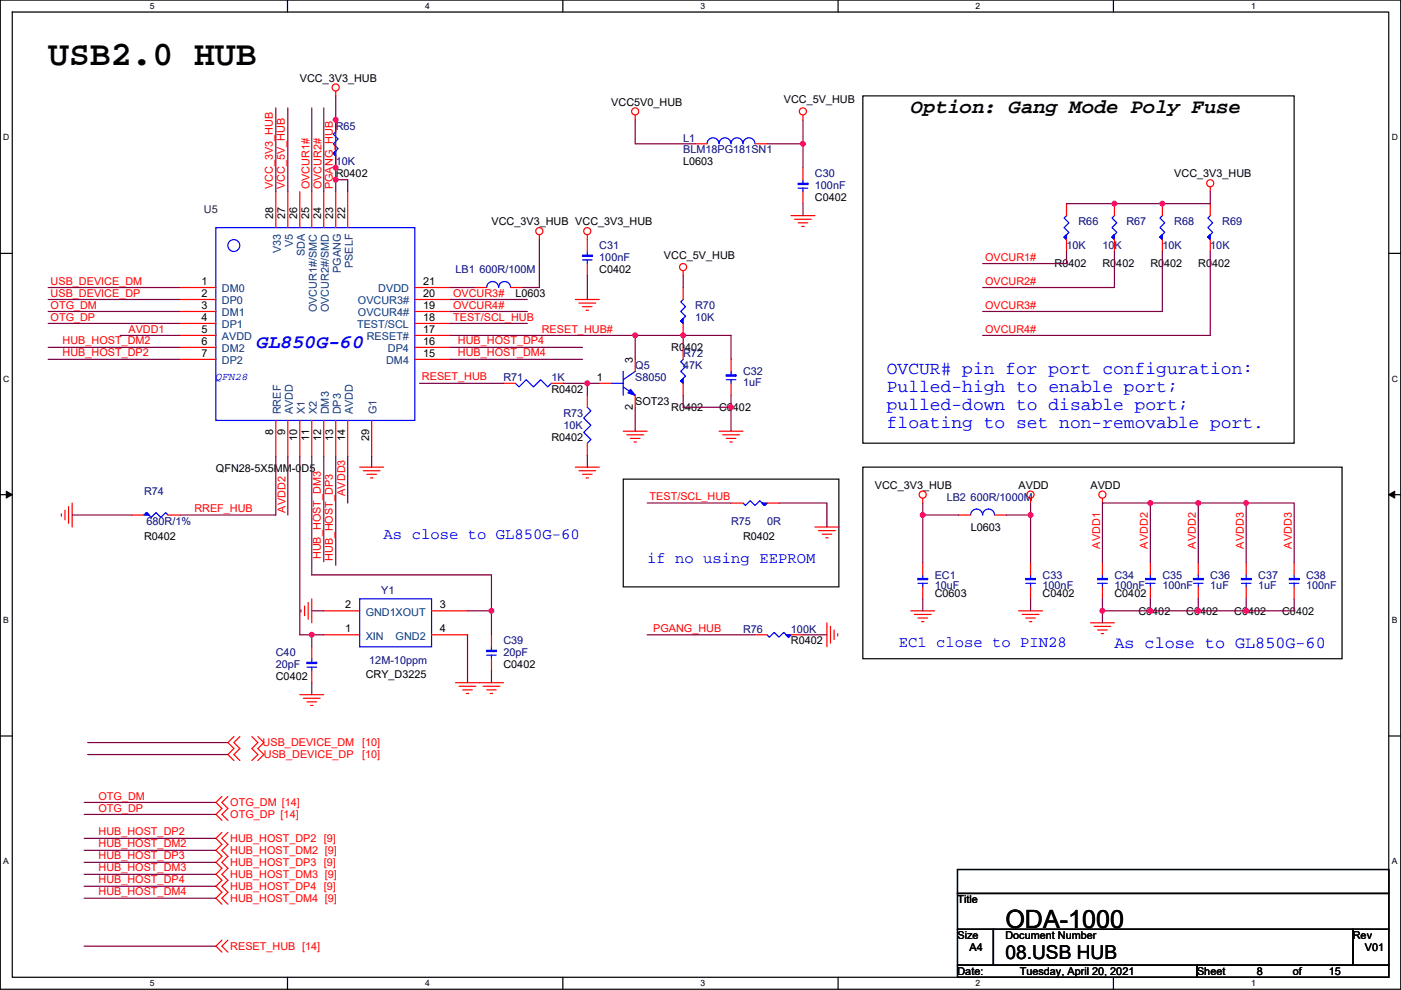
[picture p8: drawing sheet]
<svg xmlns="http://www.w3.org/2000/svg" width="297mm" height="210mm" viewBox="0 0 297 210" stroke-linecap="round" stroke-linejoin="round" font-family="sans-serif">
<path d="M.1 0h296.9v209.8h-296.9zM2.6 2.6h291.8v204.7h-291.8z" fill="none" stroke="#000" stroke-width=".25"/>
<g fill="#fff">
<path d="M31.8 .3h1v2h-1z"/>
<path d="M31.8 207.5h1v2.1h-1z"/>
</g>
<path d="M61 0v2.6M61 207.3v2.5" fill="none" stroke="#000" stroke-width=".25"/>
<g fill="#fff">
<path d="M90.1 .3h1v2h-1z"/>
<path d="M90.1 207.5h1v2.1h-1z"/>
</g>
<path d="M119.3 0v2.6M119.3 207.3v2.5" fill="none" stroke="#000" stroke-width=".25"/>
<g fill="#fff">
<path d="M148.5 .3h1v2h-1z"/>
<path d="M148.5 207.5h1v2.1h-1z"/>
</g>
<path d="M177.7 0v2.6M177.7 207.3v2.5" fill="none" stroke="#000" stroke-width=".25"/>
<g fill="#fff">
<path d="M206.9 .3h1v2h-1z"/>
<path d="M206.9 207.5h1v2.1h-1z"/>
</g>
<path d="M236.1 0v2.6M236.1 207.3v2.5" fill="none" stroke="#000" stroke-width=".25"/>
<g fill="#fff">
<path d="M265.2 .3h1v2h-1z"/>
<path d="M265.2 207.5h1v2.1h-1z"/>
<path d="M.7 28.2h1.3v2h-1.3z"/>
<path d="M295.1 28.2h1.3v2h-1.3z"/>
<path d="M.7 79.3h1.3v2.1h-1.3z"/>
<path d="M295.1 79.3h1.3v2.1h-1.3z"/>
</g>
<path d="M.1 53.7h2.5M294.4 53.7h2.6" fill="none" stroke="#000" stroke-width=".25"/>
<g fill="#fff">
<path d="M.7 130.5h1.2v2h-1.2z"/>
<path d="M295.1 130.5h1.2v2h-1.2z"/>
</g>
<path d="M.1 104.9h2.5M294.4 104.9h2.6" fill="none" stroke="#000" stroke-width=".25"/>
<path d="M1.3 104.2l1.3 .7-1.3 .7zM294.4 104.9l1.3-.7v1.4z" fill="#000" stroke="#000" stroke-width=".21"/>
<g fill="#fff">
<path d="M.7 181.7h1.2v2h-1.2z"/>
<path d="M295.1 181.7h1.2v2h-1.2z"/>
</g>
<path d="M182.9 20.3h91.5v73.7h-91.5zM182.9 99.1h101.6v40.6h-101.6zM132.1 101.6h45.8v22.9h-45.8zM.1 156.1h2.5M294.4 156.1h2.6M203 184.4h91.4v5.1h-91.4zM203 189.5h91.4v7.6h-91.4zM203 197.1h7.6v7.6h-7.6zM210.6 197.1h76.2v7.6h-76.2zM286.8 197.1h7.6v7.6h-7.6zM203 204.7h50.8v2.6h-50.8zM253.8 204.7h40.6v2.6h-40.6z" fill="none" stroke="#000" stroke-width=".25"/>
<g fill="none" stroke="#f00" stroke-width=".25">
<path d="M71.2 19.3v1M71.2 33v2.6M71.2 25.4v2.6M134.7 24.4v1M147.4 30.5h2.5M160.1 30.5h2.5M170.2 24.4v1M170.2 35.6v2.5M256.6 39.6v1.1M58.5 40.7v7.6M61 40.7v7.6M63.6 40.7v7.6"/>
<path d="M66.1 40.7v7.6M68.6 40.7v7.6M71.2 40.7v7.6M73.7 40.7v7.6M114.4 49.8v1M124.5 49.8v3.6M124.5 55.9v2.5M144.8 57.4v1M167.7 45.7h5.1M168.5 46.5h3.5M169.2 47.3h2.1M170 48h.5"/>
<path d="M170.2 40.7v2.5M226.1 50.8v2.6M226.1 43.2v2.5M236.3 50.8v2.6M236.3 43.2v2.5M246.4 50.8v2.6M246.4 43.2v2.5M256.6 50.8v2.6M256.6 43.2v2.5M38.2 63.5h7.6M38.2 66.1h7.6M38.2 68.6h7.6"/>
<path d="M38.2 71.1h7.6M38.2 73.7h7.6M38.2 76.2h7.6M38.2 61h7.6M87.9 73.7h7.7M87.9 61h7.7M87.9 63.5h7.7M87.9 66.1h7.7M87.9 68.6h7.7M87.9 76.2h7.7M87.9 71.1h7.7M100.6 61h2.6"/>
<path d="M108.3 61h2.5M122 63.5h5.1M122.7 64.3h3.6M123.5 65h2M124.3 65.8h.5M134.7 76.2v2.6M144.8 68.6v2.5M144.8 61v2.5M144.8 73.7v2.5M155 76.2v2.6M58.5 89.2v7.6M61 89.2v7.6"/>
<path d="M63.6 89.2v7.6M66.1 89.2v7.6M68.6 89.2v7.6M71.2 89.2v7.6M73.7 89.2v7.6M76.3 99.1h5M77 99.8h3.6M78.8 89.2v7.6M106.7 81.3h2.6M116.9 81.3h2.5M122 99.1h5.1M122.7 99.8h3.6"/>
<path d="M124.5 83.8v2.6M124.5 94v2.5M127.1 81.3h2.5M132.1 91.5h5.1M132.9 92.2h3.6M133.7 93h2M134.4 93.7h.5M134.7 83.8v2.6M144.8 81.3v2.5M152.5 91.5h5M153.2 92.2h3.6M154 93h2"/>
<path d="M154.7 93.7h.6M155 81.3v2.5M13 109v.5M13.8 108.2v2.1M14.5 107.5v3.5M15.3 106.7v5.1M28 109.2h2.5M35.6 109.2h2.6M77.8 100.6h2M78.5 101.4h.6M123.5 100.6h2M124.3 101.4h.5"/>
<path d="M155 106.7h2.5M162.6 106.7h2.6M172.8 111.8h5.1M173.5 112.5h3.6M174.3 113.3h2M175.1 114.1h.5M195.6 105.7v1M195.6 119.4v2.5M203.3 109.2h2.5M210.9 109.2h2.5M218.5 105.7v1M218.5 119.4v2.5"/>
<path d="M233.7 105.7v1M233.7 119.4v2.5M243.9 119.4v2.5M254.1 119.4v2.5M264.2 119.4v2.5M274.4 119.4v2.5M63.8 129.3v.5M64.6 128.5v2.1M65.3 127.8v3.5M66.1 127v5.1M66.1 137.2v2.5M68.6 134.6h7.7"/>
<path d="M68.6 129.6h7.7M91.5 129.6h7.6M91.5 134.6h7.6M104.2 134.6v2.6M104.2 139.7v2.6M160.1 134.6h2.5M167.7 134.6h2.5M175.3 132.1v5.1M176.1 132.9v3.5M176.8 133.6v2.1M177.6 134.4v.5M193.1 129.6h5.1"/>
<path d="M193.9 130.3h3.5M194.6 131.1h2.1M195.4 131.8h.5M195.6 124.5v2.5M216 129.6h5M216.7 130.3h3.6M217.5 131.1h2M218.2 131.8h.6M218.5 124.5v2.5M231.2 132.1h5.1M232 132.9h3.5M232.7 133.6h2.1"/>
<path d="M233.5 134.4h.5M233.7 124.5v2.5M243.9 124.5v2.5M254.1 124.5v2.5M264.2 124.5v2.5M274.4 124.5v2.5M49.6 156.2l-1.3 1.3 1.3 1.3-1.3 1.2 1.3 1.3M50.9 156.2l-1.3 1.3 1.3 1.3-1.3 1.2 1.3 1.3M53.4 156.2l1.3 1.3-1.3 1.3 1.3 1.2-1.3 1.3M54.7 156.2l1.2 1.3-1.2 1.3 1.2 1.2-1.2 1.3M63.6 147.3h5M64.3 148.1h3.6"/>
<path d="M65.1 148.9h2M65.8 149.6h.6M66.1 142.3v2.5M96.6 144.8h10.1M97.3 145.6h3.6M98.1 146.3h2M98.9 147.1h.5M102.4 145.6h3.6M103.2 146.3h2M103.9 147.1h.6M47.1 176.6l-1.3 1.2 1.3 1.3-1.3 1.3 1.3 1.2-1.3 1.3 1.3 1.3-1.3 1.2 1.3 1.3-1.3 1.3 1.3 1.3-1.3 1.2 1.3 1.3M47.1 168.9l-1.3 1.3 1.3 1.3-1.3 1.2 1.3 1.3"/>
<path d="M48.3 176.6l-1.2 1.2 1.2 1.3-1.2 1.3 1.2 1.2-1.2 1.3 1.2 1.3-1.2 1.2 1.2 1.3-1.2 1.3 1.2 1.3-1.2 1.2 1.2 1.3M48.3 168.9l-1.2 1.3 1.2 1.3-1.2 1.2 1.2 1.3M47.1 199.4l-1.3 1.3 1.3 1.3M48.3 199.4l-1.2 1.3 1.2 1.3"/>
<circle cx="71.2" cy="18.5" r=".76"/>
<circle cx="134.7" cy="23.6" r=".76"/>
<circle cx="170.2" cy="23.6" r=".76"/>
<circle cx="256.6" cy="38.9" r=".76"/>
<circle cx="114.3" cy="49" r=".76"/>
<circle cx="124.5" cy="49" r=".76"/>
<circle cx="144.8" cy="56.6" r=".76"/>
<circle cx="195.6" cy="104.9" r=".76"/>
<circle cx="218.5" cy="104.9" r=".76"/>
<circle cx="233.7" cy="104.9" r=".76"/>
</g>
<g fill="none" stroke="#00f" stroke-width=".25">
<path d="M71.2 28l-.5 .5 1 1-1 1 1 1-1 1 .5 .5M149.9 30.5a1.27 1.27 0 0 1 1.3-1.3 1.27 1.27 0 0 1 1.3 1.3 1.27 1.27 0 0 1 1.2-1.3 1.27 1.27 0 0 1 1.3 1.3 1.27 1.27 0 0 1 1.3-1.3 1.27 1.27 0 0 1 1.2 1.3 1.26 1.26 0 0 1 1.3-1.3 1.26 1.26 0 0 1 1.3 1.3M169.2 39.9h2.1M170.2 39.9v.8M170.2 38.1v.8M45.8 48.3h42.1v40.9h-42.1zM123.5 55.1h2M124.5 55.1v.8M124.5 53.4v.7M226.1 45.7l-.5 .5 1 1.1-1 1 1 1-1 1 .5 .5M236.3 45.7l-.5 .5 1 1.1-1 1 1 1-1 1 .5 .5M246.4 45.7l-.5 .5 1 1.1-1 1 1 1-1 1 .5 .5"/>
<path d="M256.6 45.7l-.5 .5 1 1.1-1 1 1 1-1 1 .5 .5M105.7 61a1.26 1.26 0 0 0-1.3-1.3 1.26 1.26 0 0 0-1.2 1.3M108.2 61a1.26 1.26 0 0 0-1.2-1.3 1.26 1.26 0 0 0-1.3 1.3M132.1 78.8v5M134.7 78.8l-2.6 1.7M144.8 63.5l-.5 .5 1 1-1 1.1 1 1-1 1 .5 .5M144.8 76.2l-.5 .5 1 1-1 1.1 1 1-1 1 .5 .5M155 78.8v.7M109.3 81.3l.7 .8 1.6-1.6 1.5 1.6 1.5-1.6 1.5 1.6 .8-.8M124.5 86.4l.8 .7-1.5 1.6 1.5 1.5-1.5 1.5 1.5 1.5-.8 .8M129.6 81.3h2.5M132.1 82.1l2.6 1.7"/>
<path d="M154 80.5h2M155 80.5v.8M30.5 109.2l.5-.5 1.1 1 1-1 1 1 1-1 .5 .5M157.5 106.7l.5 .5 1.1-1 1 1 1-1 1 1 .5-.5M205.8 109.2a1.26 1.26 0 0 1 1.3-1.2 1.26 1.26 0 0 1 1.2 1.2M208.3 109.2a1.26 1.26 0 0 1 1.3-1.2 1.26 1.26 0 0 1 1.3 1.2M66.1 139.7v.8M76.3 127h15.2v10.2h-15.2zM103.2 139h2M104.2 139v.7M104.2 137.2v.7M162.6 134.6l.5 .5 1-1 1.1 1 1-1 1 1 .5-.5"/>
<path d="M194.6 123.7h2.1M195.6 123.7v.8M195.6 121.9v.8M217.5 123.7h2M218.5 123.7v.8M218.5 121.9v.8M232.7 123.7h2.1M233.7 123.7v.8M233.7 121.9v.8M242.9 123.7h2M243.9 123.7v.8M243.9 121.9v.8"/>
<path d="M253 123.7h2.1M254.1 123.7v.8M254.1 121.9v.8M263.2 123.7h2M264.2 123.7v.8M264.2 121.9v.8M273.4 123.7h2M274.4 123.7v.8M274.4 121.9v.8M65.1 141.5h2M66.1 141.5v.8"/>
<circle cx="49.6" cy="52.1" r="1.26"/>
</g>
<g fill="#00f" stroke="#00f" stroke-width=".25">
<path d="M123.5 54.1v.3h2v-.3z" fill-rule="evenodd"/>
<path d="M161.6 106.7h1l-.5 .5z" fill-rule="evenodd"/>
<path d="M133.7 82.6l1 1.2-1.5-.5z" fill-rule="evenodd"/>
<path d="M154 79.5v.3h2v-.3z" fill-rule="evenodd"/>
<path d="M194.6 122.7v.3h2.1v-.3z" fill-rule="evenodd"/>
<path d="M71.2 32v1l-.5-.5z" fill-rule="evenodd"/>
<path d="M217.5 122.7v.3h2v-.3z" fill-rule="evenodd"/>
<path d="M225.6 50.3l.5-.5v1l-.5-.5 .5-.5z" fill-rule="evenodd"/>
<path d="M169.2 38.9v.2h2.1v-.2z" fill-rule="evenodd"/>
<path d="M232.7 122.7v.3h2.1v-.3z" fill-rule="evenodd"/>
<path d="M242.9 122.7v.3h2v-.3z" fill-rule="evenodd"/>
<path d="M235.8 50.3l.5-.5v1l-.5-.5 .5-.5z" fill-rule="evenodd"/>
<path d="M31 108.7l.6 .5h-1.1l.5-.5 .6 .5z" fill-rule="evenodd"/>
<path d="M253 122.7v.3h2.1v-.3z" fill-rule="evenodd"/>
<path d="M245.9 50.3l.5-.5v1l-.5-.5 .5-.5z" fill-rule="evenodd"/>
<path d="M263.2 122.7v.3h2v-.3z" fill-rule="evenodd"/>
<path d="M256.1 50.3l.5-.5v1l-.5-.5 .5-.5z" fill-rule="evenodd"/>
<path d="M273.4 122.7v.3h2v-.3z" fill-rule="evenodd"/>
<path d="M103.2 137.9v.3h2v-.3z" fill-rule="evenodd"/>
<path d="M65.1 140.5v.2h2v-.2z" fill-rule="evenodd"/>
<path d="M144.3 68.1l.5-.5v1l-.5-.5 .5-.5z" fill-rule="evenodd"/>
<path d="M144.3 80.8l.5-.5v1l-.5-.5 .5-.5z" fill-rule="evenodd"/>
<path d="M166.7 134.6h1l-.5 .5z" fill-rule="evenodd"/>
</g>
<g fill="none" stroke="#800040" stroke-width=".25">
<path d="M58.5 22.9v17.8M61 22.9v17.8M66.1 22.9v17.8M68.6 22.9v17.8M71.2 20.3v17.8M71.2 38.1h2.5v2.6M71.2 38.1v2.6M134.7 25.4v5.1h12.7M162.6 30.5h7.6M170.2 25.4v5.1M170.2 30.5v5.1M114.4 50.8v10.2h-3.6"/>
<path d="M124.5 58.4v5.1M144.8 58.4v2.6M170.2 43.2v2.5M226.1 53.4v2.5h-17.8M236.3 53.4v7.6h-28M246.4 53.4v12.7h-38.1M256.6 40.7v2.5h-30.5M256.6 53.4v17.7h-48.3M10.2 61h28M10.2 63.5h28M10.2 66.1h28M10.2 68.6h28"/>
<path d="M10.2 76.2h28M10.2 73.7h28M25.5 71.1h12.7M95.6 61h5M95.6 71.1h39.1M95.6 63.5h16.2M95.6 66.1h16.2M95.6 68.6h16.2M95.6 73.7h27.9M95.6 76.2h27.9M134.7 71.1h10.1M134.7 71.1v5.1"/>
<path d="M144.8 71.1v2.6M144.8 71.1h10.2v5.1M58.5 96.8v12.4h-20.3M61 96.8v12.4M63.6 96.8v37.8h2.5M66.1 96.8v25.1h38.1v7.7M68.6 96.8v22.3M71.2 96.8v23.1M73.7 96.8v9.9M78.8 96.8v2.3M89 81.3h17.7M119.4 81.3h5.1"/>
<path d="M124.5 81.3v2.5M124.5 96.5v2.6M124.5 81.3h2.6M134.7 86.4v5.1M144.8 83.8v2.6h10.2M155 83.8v2.6M155 86.4v5.1M15.3 109.2h12.7M137.2 106.7h17.8M165.2 106.7h10.1v5.1M195.6 109.2h7.7M195.6 106.7v2.5"/>
<path d="M195.6 109.2v10.2M213.4 109.2h5.1M218.5 106.7v2.5M218.5 109.2v10.2M243.9 106.7h10.2M243.9 106.7h-10.2v12.7M243.9 106.7v12.7M254.1 106.7h10.1M254.1 106.7v12.7M264.2 106.7h10.2v12.7M264.2 106.7v12.7M66.1 129.6h2.5"/>
<path d="M68.6 134.6h-2.5v2.6M99.1 129.6h5.1M99.1 134.6v10.2M104.2 129.6v5M137.2 134.6h22.9M170.2 134.6h5.1M195.6 127v2.6M218.5 127v2.6M233.7 129.6h10.2M233.7 129.6v2.5M233.7 127v2.6M243.9 129.6h10.2"/>
<path d="M243.9 127v2.6M254.1 127v2.6M254.1 129.6h10.1M264.2 127v2.6M274.4 127v2.6h-10.2M18.6 157.5h29.7M66.1 144.8v2.5M104.2 142.3v2.5M17.8 177.8h28M17.8 170.2h28M17.8 172.7h28M18.6 160h29.7"/>
<path d="M17.8 180.4h28M17.8 182.9h28M17.8 185.4h28M17.8 188h28M17.8 190.5h28M17.8 200.7h28"/>
</g>
<g fill="#f0f" stroke="#f0f" stroke-width=".25">
<circle cx="170.2" cy="30.5" r=".5"/>
<circle cx="134.7" cy="71.1" r=".5"/>
<circle cx="144.8" cy="71.1" r=".5"/>
<circle cx="124.5" cy="81.3" r=".5"/>
<circle cx="155" cy="86.4" r=".5"/>
<circle cx="104.2" cy="129.5" r=".5"/>
<circle cx="66.1" cy="134.6" r=".5"/>
<circle cx="236.3" cy="43.2" r=".5"/>
<circle cx="246.4" cy="43.2" r=".5"/>
<circle cx="195.6" cy="109.2" r=".5"/>
<circle cx="218.5" cy="109.2" r=".5"/>
<circle cx="243.9" cy="106.7" r=".5"/>
<circle cx="254" cy="106.7" r=".5"/>
<circle cx="264.2" cy="106.7" r=".5"/>
<circle cx="233.7" cy="129.5" r=".5"/>
<circle cx="243.9" cy="129.5" r=".5"/>
<circle cx="264.2" cy="129.5" r=".5"/>
<circle cx="254" cy="129.5" r=".5"/>
<circle cx="71.2" cy="38.1" r=".5"/>
<circle cx="71.2" cy="25.4" r=".5"/>
<circle cx="71.2" cy="35.6" r=".5"/>
</g>
<text font-size="7.4" x="10.2" y="13.8">USB2.0 HUB</text>
<text font-size="5.3" x="213.2" y="196.8">ODA-1000</text>
<text font-size="4.3" x="193.1" y="24">Option: Gang Mode Poly Fuse</text>
<text font-size="4.1" fill="#00f" x="54.4" y="73.8">GL850G-60</text>
<text font-size="4.1" x="213.2" y="203.3">08.USB HUB</text>
<g font-size="3.8" fill="#00f">
<text x="188" y="79.2">OVCUR# pin for port configuration:</text>
<text x="188" y="83.1">Pulled-high to enable port;</text>
<text x="188" y="86.9">pulled-down to disable port;</text>
<text x="188" y="90.7">floating to set non-removable port.</text>
</g>
<text font-size="3.6" fill="#00f" x="236.3" y="137.5">As close to GL850G-60</text>
<g font-size="3.3" fill="#00f">
<text x="81.3" y="114.4">As close to GL850G-60</text>
<text x="137.2" y="119.5">if no using EEPROM</text>
<text x="190.6" y="137.3">EC1 close to PIN28</text>
</g>
<g font-size="2.3">
<text x="63.6" y="17.3">VCC_3V3_HUB</text>
<text x="129.6" y="22.4">VCC5V0_HUB</text>
<text x="166.2" y="21.9">VCC_5V_HUB</text>
<text x="144.8" y="35.1">L0603</text>
<text x="71.2" y="37.6">R0402</text>
<text x="249" y="37.6">VCC_3V3_HUB</text>
<text x="58" y="46.5" transform="rotate(-90 58 46.5)">28</text>
<text x="60.5" y="46.5" transform="rotate(-90 60.5 46.5)">27</text>
<text x="63" y="46.5" transform="rotate(-90 63 46.5)">26</text>
<text x="65.6" y="46.5" transform="rotate(-90 65.6 46.5)">25</text>
<text x="68.1" y="46.5" transform="rotate(-90 68.1 46.5)">24</text>
<text x="70.7" y="46.5" transform="rotate(-90 70.7 46.5)">23</text>
<text x="73.2" y="46.5" transform="rotate(-90 73.2 46.5)">22</text>
<text x="104.2" y="47.8">VCC_3V3_HUB VCC_3V3_HUB</text>
<text x="172.8" y="42.7">C0402</text>
<text x="127.1" y="58">C0402</text>
<text x="140.8" y="54.9">VCC_5V_HUB</text>
<text x="223.6" y="56.7">R0402</text>
<text x="233.7" y="56.7">R0402</text>
<text x="243.9" y="56.7">R0402</text>
<text x="254.1" y="56.7">R0402</text>
<text x="42.7" y="63">2</text>
<text x="42.7" y="65.5">3</text>
<text x="42.7" y="60.5">1</text>
<text x="89.7" y="63">20</text>
<text x="89.7" y="65.5">19</text>
<text x="89.7" y="60.5">21</text>
<text x="109.3" y="63">L0603</text>
<text x="42.7" y="68.1">4</text>
<text x="42.7" y="70.6">5</text>
<text x="89.7" y="68.1">18</text>
<text x="89.7" y="70.6">17</text>
<text x="42.7" y="73.2">6</text>
<text x="42.7" y="75.7">7</text>
<text x="89.7" y="75.7">15</text>
<text x="89.7" y="73.2">16</text>
<text x="134.2" y="77" transform="rotate(-90 134.2 77)">3</text>
<text x="142.3" y="74.5">R0402</text>
<text x="116.9" y="83.4">R0402</text>
<text x="126.6" y="80.8">1</text>
<text x="134.2" y="86.9" transform="rotate(-90 134.2 86.9)">2</text>
<text x="134.7" y="85.9">SOT23</text>
<text x="142.3" y="87.2">R0402</text>
<text x="152.5" y="87.2">C0402</text>
<text x="58" y="92.2" transform="rotate(-90 58 92.2)">8</text>
<text x="60.5" y="92.2" transform="rotate(-90 60.5 92.2)">9</text>
<text x="63" y="93.5" transform="rotate(-90 63 93.5)">10</text>
<text x="65.6" y="93.5" transform="rotate(-90 65.6 93.5)">11</text>
<text x="68.1" y="93.5" transform="rotate(-90 68.1 93.5)">12</text>
<text x="70.7" y="93.5" transform="rotate(-90 70.7 93.5)">13</text>
<text x="73.2" y="93.5" transform="rotate(-90 73.2 93.5)">14</text>
<text x="78.3" y="93.5" transform="rotate(-90 78.3 93.5)">29</text>
<text x="116.9" y="93.5">R0402</text>
<text x="45.8" y="100.1">QFN28-5X5MM-0D5</text>
<text x="185.5" y="103.7">VCC_3V3_HUB</text>
<text x="216" y="103.7">AVDD</text>
<text x="231.2" y="103.7">AVDD</text>
<text x="205.8" y="112.6">L0603</text>
<text x="30.5" y="114.6">R0402</text>
<text x="157.5" y="114.6">R0402</text>
<text x="73.2" y="129">2</text>
<text x="93.3" y="129">3</text>
<text x="198.2" y="126.5">C0603</text>
<text x="221" y="126.5">C0402</text>
<text x="236.3" y="126.5">C0402</text>
<text x="241.4" y="130.3">C0402</text>
<text x="251.5" y="130.3">C0402</text>
<text x="261.7" y="130.3">C0402</text>
<text x="271.8" y="130.3">C0402</text>
<text x="73.2" y="134.1">1</text>
<text x="93.3" y="134.1">4</text>
<text x="167.7" y="136.7">R0402</text>
<text x="77.5" y="143.8">CRY_D3225</text>
<text x="106.7" y="141.8">C0402</text>
<text x="58.5" y="144.3">C0402</text>
<text x="203" y="191.6">Title</text>
<text x="203" y="199.2">Size</text>
<text x="205.5" y="201.7">A4</text>
<text x="213.2" y="199.2">Document Number</text>
<text x="286.8" y="199.2">Rev</text>
<text x="289.4" y="201.7">V01</text>
<text x="203" y="206.8">Date:</text>
<text x="216.2" y="206.8">Tuesday, April 20, 2021</text>
<text x="253.8" y="206.8">Sheet</text>
<text x="266.5" y="206.8">8</text>
<text x="274.1" y="206.8">of</text>
<text x="281.7" y="206.8">15</text>
</g>
<g font-size="2.3" fill="#000080">
<text x="71.2" y="27.5">R65</text>
<text x="71.2" y="35.1">10K</text>
<text x="144.8" y="30">L1</text>
<text x="144.8" y="32.6">BLM18PG181SN1</text>
<text x="172.8" y="37.6">C30</text>
<text x="172.8" y="40.2">100nF</text>
<text x="228.7" y="47.8">R66</text>
<text x="238.8" y="47.8">R67</text>
<text x="249" y="47.8">R68</text>
<text x="259.1" y="47.8">R69</text>
<text x="127.1" y="52.9">C31</text>
<text x="226.1" y="52.9">10K</text>
<text x="233.7" y="52.9">10K</text>
<text x="246.4" y="52.9">10K</text>
<text x="256.6" y="52.9">10K</text>
<text x="96.6" y="58">LB1 600R/100M</text>
<text x="127.1" y="55.4">100nF</text>
<text x="147.4" y="65.6">R70</text>
<text x="147.4" y="68.1">10K</text>
<text x="144.8" y="75.7">R72</text>
<text x="106.7" y="80.8">R71</text>
<text x="116.9" y="80.8">1K</text>
<text x="134.7" y="78.3">Q5</text>
<text x="134.7" y="80.8">S8050</text>
<text x="144.8" y="78.3">47K</text>
<text x="157.5" y="79.5">C32</text>
<text x="157.5" y="81.8">1uF</text>
<text x="119.4" y="88.4">R73</text>
<text x="119.4" y="91">10K</text>
<text x="30.5" y="104.9">R74</text>
<text x="200.7" y="106.2">LB2 600R/1000M</text>
<text x="31" y="111.3">680R/1%</text>
<text x="155" y="111.3">R75</text>
<text x="162.6" y="111.3">0R</text>
<text x="198.2" y="122.7">EC1</text>
<text x="198.2" y="125">10uF</text>
<text x="221" y="122.7">C33</text>
<text x="221" y="125">100nF</text>
<text x="236.3" y="122.7">C34</text>
<text x="236.3" y="125">100nF</text>
<text x="246.4" y="122.7">C35</text>
<text x="246.4" y="125">100nF</text>
<text x="256.6" y="122.7">C36</text>
<text x="256.6" y="125">1uF</text>
<text x="266.8" y="122.7">C37</text>
<text x="266.8" y="125">1uF</text>
<text x="276.9" y="122.7">C38</text>
<text x="276.9" y="125">100nF</text>
<text x="80.8" y="126">Y1</text>
<text x="106.7" y="136.7">C39</text>
<text x="157.5" y="134.2">R76</text>
<text x="167.7" y="134.2">100K</text>
<text x="58.5" y="139.2">C40</text>
<text x="58.5" y="141.8">20pF</text>
<text x="78.3" y="140.8">12M-10ppm</text>
<text x="106.7" y="139.2">20pF</text>
</g>
<g font-size="2.3" fill="#f00">
<text x="57.9" y="40.2" transform="rotate(-90 57.9 40.2)">VCC_3V3_HUB</text>
<text x="60.4" y="40.2" transform="rotate(-90 60.4 40.2)">VCC_5V_HUB</text>
<text x="65.6" y="40.2" transform="rotate(-90 65.6 40.2)">OVCUR1#</text>
<text x="68.1" y="40.2" transform="rotate(-90 68.1 40.2)">OVCUR2#</text>
<text x="70.6" y="40.2" transform="rotate(-90 70.6 40.2)">PGANG_HUB</text>
<text x="208.8" y="55.4">OVCUR1#</text>
<text x="10.7" y="60.4">USB_DEVICE_DM</text>
<text x="10.7" y="62.9">USB_DEVICE_DP</text>
<text x="10.7" y="65.4">OTG_DM</text>
<text x="96.1" y="63">OVCUR3#</text>
<text x="96.1" y="65.6">OVCUR4#</text>
<text x="208.8" y="60.5">OVCUR2#</text>
<text x="208.8" y="65.6">OVCUR3#</text>
<text x="10.7" y="68">OTG_DP</text>
<text x="27.2" y="70.6">AVDD1</text>
<text x="96.1" y="68">TEST/SCL_HUB</text>
<text x="114.9" y="70.5">RESET_HUB#</text>
<text x="208.8" y="70.6">OVCUR4#</text>
<text x="13.3" y="75.6">HUB_HOST_DP2</text>
<text x="13.3" y="73.1">HUB_HOST_DM2</text>
<text x="97.1" y="73.1">HUB_HOST_DP4</text>
<text x="97.1" y="75.6">HUB_HOST_DM4</text>
<text x="89.5" y="80.7">RESET_HUB</text>
<text x="73.2" y="105.2" transform="rotate(-90 73.2 105.2)">AVDD3</text>
<text x="137.7" y="106.1">TEST/SCL_HUB</text>
<text x="41.2" y="108.6">RREF_HUB</text>
<text x="60.5" y="108.7" transform="rotate(-90 60.5 108.7)">AVDD2</text>
<text x="68" y="118.6" transform="rotate(-90 68 118.6)">HUB_HOST_DM3</text>
<text x="70.6" y="118.9" transform="rotate(-90 70.6 118.9)">HUB_HOST_DP3</text>
<text x="233.2" y="116.4" transform="rotate(-90 233.2 116.4)">AVDD1</text>
<text x="243.4" y="116.4" transform="rotate(-90 243.4 116.4)">AVDD2</text>
<text x="253.6" y="116.4" transform="rotate(-90 253.6 116.4)">AVDD2</text>
<text x="263.7" y="116.4" transform="rotate(-90 263.7 116.4)">AVDD3</text>
<text x="273.9" y="116.4" transform="rotate(-90 273.9 116.4)">AVDD3</text>
<text x="138.5" y="134">PGANG_HUB</text>
<text x="55.7" y="158.3">USB_DEVICE_DM</text>
<text x="55.9" y="160.8">USB_DEVICE_DP</text>
<text x="76.8" y="158.3">[10]</text>
<text x="76.8" y="160.8">[10]</text>
<text x="20.9" y="169.6">OTG_DM</text>
<text x="20.9" y="172.1">OTG_DP</text>
<text x="48.8" y="171">OTG_DM [14]</text>
<text x="48.8" y="173.5">OTG_DP [14]</text>
<text x="20.9" y="177.2">HUB_HOST_DP2</text>
<text x="20.9" y="179.7">HUB_HOST_DM2</text>
<text x="48.8" y="178.6">HUB_HOST_DP2 [9]</text>
<text x="20.9" y="182.3">HUB_HOST_DP3</text>
<text x="20.9" y="184.8">HUB_HOST_DM3</text>
<text x="48.8" y="181.1">HUB_HOST_DM2 [9]</text>
<text x="48.8" y="183.7">HUB_HOST_DP3 [9]</text>
<text x="20.9" y="187.4">HUB_HOST_DP4</text>
<text x="20.9" y="189.9">HUB_HOST_DM4</text>
<text x="48.8" y="186.2">HUB_HOST_DM3 [9]</text>
<text x="48.8" y="188.8">HUB_HOST_DP4 [9]</text>
<text x="48.8" y="191.3">HUB_HOST_DM4 [9]</text>
<text x="48.8" y="201.5">RESET_HUB [14]</text>
</g>
<text font-size="2.3" fill="#004040" x="43.2" y="45.3">U5</text>
<g font-size="2.3" fill="#004080">
<text x="59.5" y="53.7" transform="rotate(-90 59.5 53.7)">V33</text>
<text x="62.1" y="52.4" transform="rotate(-90 62.1 52.4)">V5</text>
<text x="64.6" y="54.3" transform="rotate(-90 64.6 54.3)">SDA</text>
<text x="72.2" y="57.9" transform="rotate(-90 72.2 57.9)">PGANG</text>
<text x="74.8" y="56.9" transform="rotate(-90 74.8 56.9)">PSELF</text>
<text x="47.1" y="64.6">DP0</text>
<text x="47.1" y="62">DM0</text>
<text x="75.9" y="64.6">OVCUR3#</text>
<text x="80.2" y="62">DVDD</text>
<text x="47.1" y="67.1">DM1</text>
<text x="47.1" y="69.6">DP1</text>
<text x="67.2" y="66.3" transform="rotate(-90 67.2 66.3)">OVCUR1#/SMC</text>
<text x="69.7" y="66.3" transform="rotate(-90 69.7 66.3)">OVCUR2#/SMD</text>
<text x="75.7" y="69.6">TEST/SCL</text>
<text x="75.9" y="67.1">OVCUR4#</text>
<text x="47.1" y="72.2">AVDD</text>
<text x="47.1" y="74.7">DM2</text>
<text x="47.1" y="77.3">DP2</text>
<text x="77.8" y="72.2">RESET#</text>
<text x="81.9" y="77.3">DM4</text>
<text x="82.2" y="74.7">DP4</text>
<text x="59.5" y="87.9" transform="rotate(-90 59.5 87.9)">RREF</text>
<text x="62.1" y="87.9" transform="rotate(-90 62.1 87.9)">AVDD</text>
<text x="64.6" y="87.9" transform="rotate(-90 64.6 87.9)">X1</text>
<text x="67.2" y="87.9" transform="rotate(-90 67.2 87.9)">X2</text>
<text x="69.7" y="87.9" transform="rotate(-90 69.7 87.9)">DM3</text>
<text x="72.2" y="87.9" transform="rotate(-90 72.2 87.9)">DP3</text>
<text x="74.8" y="87.9" transform="rotate(-90 74.8 87.9)">AVDD</text>
<text x="79.9" y="87.9" transform="rotate(-90 79.9 87.9)">G1</text>
<text x="77.5" y="130.6">GND1XOUT</text>
<text x="77.5" y="135.7">XIN</text>
<text x="83.9" y="135.7">GND2</text>
</g>
<text font-size="2.3" fill="#00f" x="45.8" y="80.7">QFN28</text>
<g font-size="1.8">
<text x="31.8" y="1.9">5</text>
<text x="90.1" y="1.9">4</text>
<text x="148.5" y="1.9">3</text>
<text x="206.9" y="1.9">2</text>
<text x="265.2" y="1.9">1</text>
<text x=".7" y="29.8">D</text>
<text x="295.1" y="29.8">D</text>
<text x=".7" y="81">C</text>
<text x="295.1" y="81">C</text>
<text x=".7" y="132.1">B</text>
<text x="295.1" y="132.1">B</text>
<text x=".7" y="183.3">A</text>
<text x="295.1" y="183.3">A</text>
<text x="31.8" y="209.2">5</text>
<text x="90.1" y="209.2">4</text>
<text x="148.5" y="209.2">3</text>
<text x="206.9" y="209.2">2</text>
<text x="265.2" y="209.2">1</text>
</g>
</svg>
